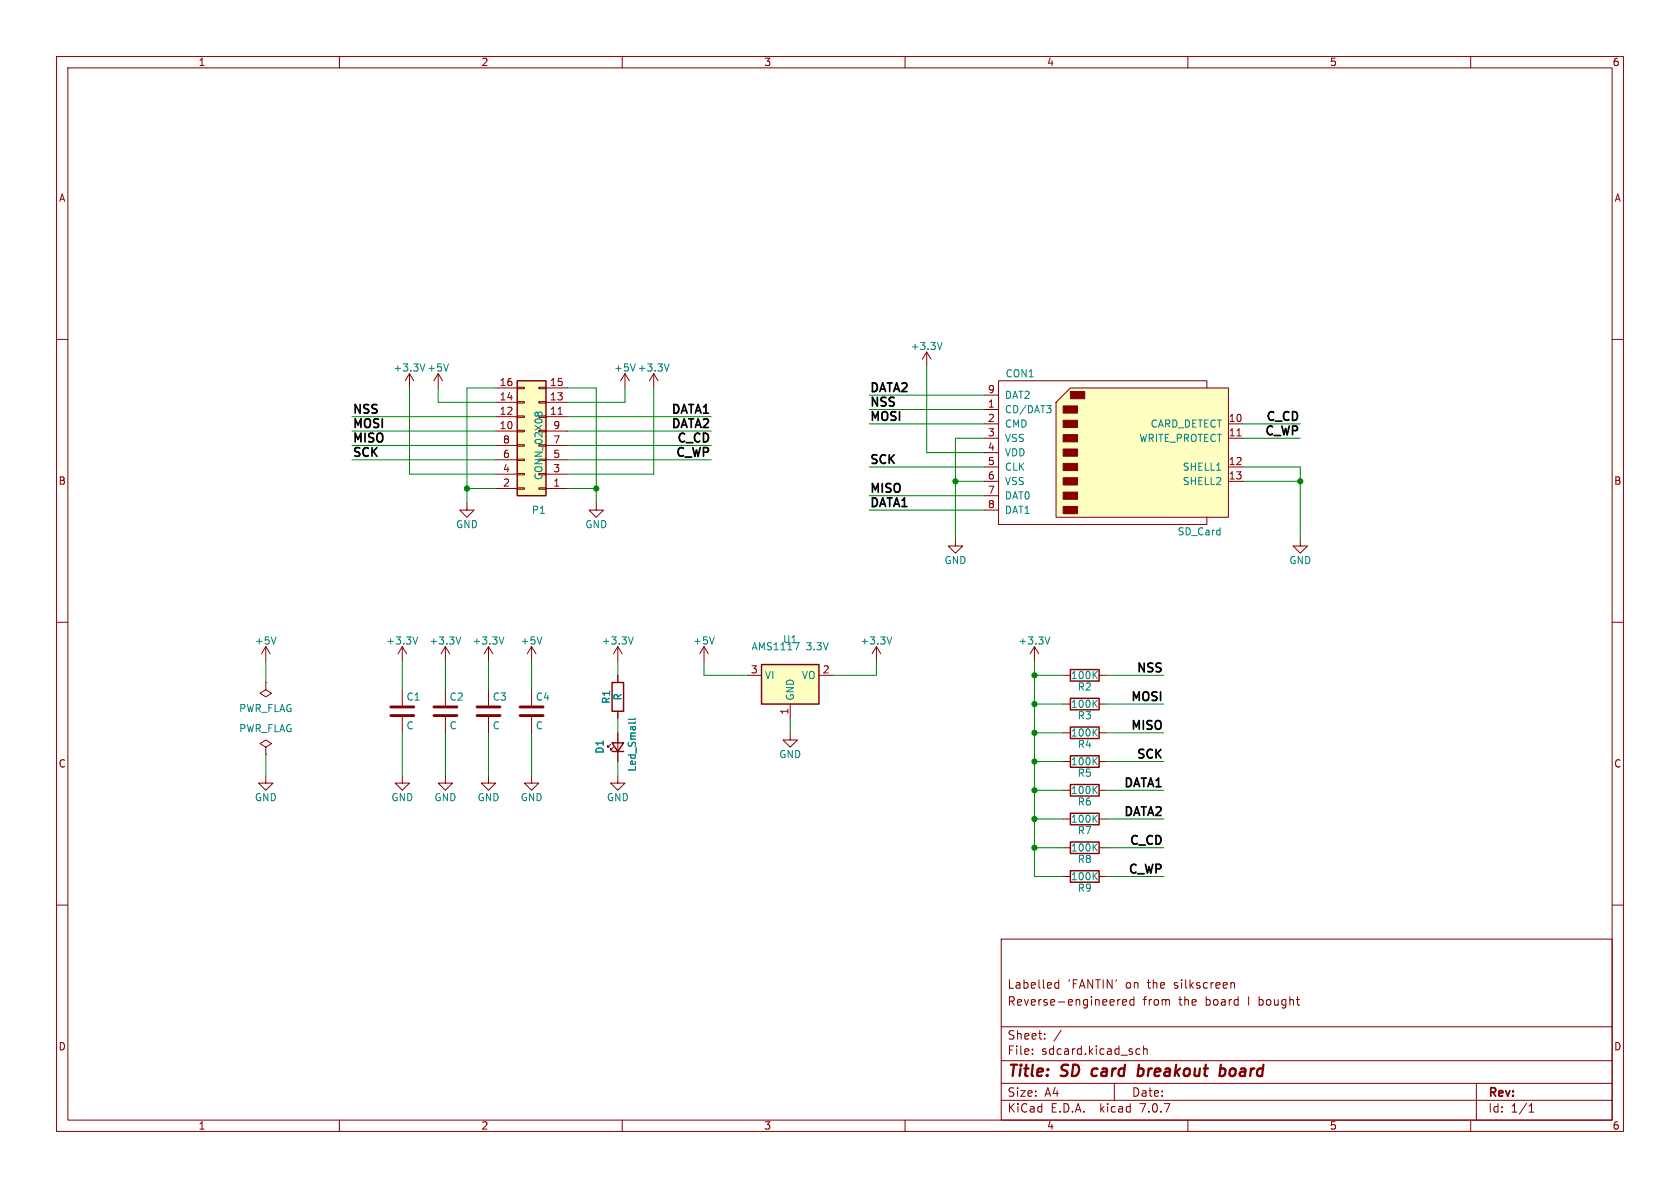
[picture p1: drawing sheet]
<svg xmlns="http://www.w3.org/2000/svg" width="297mm" height="210mm" viewBox="0 0 297 210" stroke-linecap="round" stroke-linejoin="round" font-family="sans-serif">
<g fill="none" stroke="#840000" stroke-width=".18">
<path d="M10 10h277v190h-277zM12 12h273v186h-273zM60 10v2M110 10v2M160 10v2M210 10v2M260 10v2M10 60h2M285 60h2M72.4 66l-.8 1.3M72.4 66v2.6M72.4 66l.8 1.3"/>
<path d="M77.5 66l-.8 1.3M77.5 66v2.6M77.5 66l.7 1.3M87.6 76.2h3.8M87.6 73.7h3.8M87.6 71.1h3.8M87.6 68.6h3.8M87.6 78.7h3.8M91.4 68.5h1.3v.2h-1.3zM91.4 71h1.3v.2h-1.3zM91.4 73.5h1.3v.3h-1.3zM91.4 76.1h1.3v.2h-1.3z"/>
<path d="M91.4 78.6h1.3v.3h-1.3zM95.2 68.5h1.3v.2h-1.3zM95.2 71h1.3v.2h-1.3zM96.5 76.2h3.8M96.5 73.7h3.8M96.5 71.1h3.8M96.5 68.6h3.8M96.5 78.7h3.8M98.7 73.2h.7M110.5 66l-.8 1.3M110.5 66v2.6M110.5 66l.8 1.3"/>
<path d="M115.6 66l-.8 1.3M115.6 66v2.6M115.6 66l.7 1.3M82.5 88.9v1.3h1.3l-1.3 1.2-1.2-1.2h1.2M87.6 86.4h3.8M87.6 83.8h3.8M87.6 81.3h3.8M91.4 81.2h1.3v.2h-1.3zM91.4 83.7h1.3v.2h-1.3zM91.4 86.2h1.3v.3h-1.3zM95.2 86.2h1.3v.3h-1.3zM96.5 86.4h3.8"/>
<path d="M96.5 83.8h3.8M96.5 81.3h3.8M168.9 95.3v1.2h1.3l-1.3 1.3-1.3-1.3h1.3M10 110h2M47 114.3l-.8 1.3M47 114.3v2.5M47 114.3l.8 1.3M71.1 114.3v2.5M71.1 114.3l-.7 1.3M71.1 114.3l.8 1.3M78.7 114.3l-.7 1.3M78.7 114.3v2.5"/>
<path d="M78.7 114.3l.8 1.3M94 114.3l-.8 1.3M94 114.3v2.5M94 114.3l.7 1.3M109.2 119.4v1.3M132.1 119.4h2.5M144.8 119.4h2.5M154.9 114.3l-.7 1.3M154.9 114.3v2.5M154.9 114.3l.8 1.3M182.9 114.3l-.8 1.3M182.9 114.3v2.5"/>
<path d="M182.9 114.3l.7 1.3M285 110h2M47 132.1l1-.7-1-.6-1 .6 1 .7v1.3M47 133.4h.1M47 137.2v1.2h1.3l-1.3 1.3-1.3-1.3h1.3M47 120.7v1.2l1 .7-1 .6-1-.6 1-.7M47 120.7h.1M71.1 137.2v1.2h1.3l-1.3 1.3-1.3-1.3h1.3M71.1 121.9v2.8M71.1 126.7v2.8M78.7 137.2v1.2h1.3l-1.3 1.3-1.2-1.3h1.2M78.7 121.9v2.8"/>
<path d="M78.7 126.7v2.8M86.4 137.2v1.2h1.2l-1.2 1.3-1.3-1.3h1.3M86.4 121.9v2.8M86.4 126.7v2.8M94 137.2v1.2h1.2l-1.2 1.3-1.3-1.3h1.3M94 121.9v2.8M94 126.7v2.8M107.9 131.6l-.5 .5v-.3v.3h.3M108.5 132.1l-.6 .5v-.3v.3h.3M109.2 137.2v1.2h1.3l-1.3 1.3-1.3-1.3h1.3M109.2 125.7v1.3M109.2 129.5v5.1"/>
<path d="M139.7 129.5v1.3h1.3l-1.3 1.3-1.3-1.3h1.3M139.7 124.5v2.5M188 124.5h1.2M194.3 124.5h1.3M10 160h2M285 160h2M177 166h108v32h-108zM186.5 174.4l.2 .3 .5-.1M187.2 173.2v1.5M187.2 173.8l-.5-.1-.2 .3M197.6 176.7v1M198 176.7l-.3 .1-.1 .2"/>
<path d="M198.5 177.2l.7-.1-.1-.3-.4-.1-.2 .2v.7h.6M200.5 176.8l-.5-.1-.3 .3v.4l.2 .2h.6M200.5 176.2v1.5M217.7 173.8h.5v.9M60 198v2M110 198v2M160 198v2M177 194.5h108M177 191.5h108M177 187.5h108M177 181.5h108M182.5 186.3v.1"/>
<path d="M182.5 185.5v.1M184.7 183.6v.1M184.7 182.8v.1M187.6 182.1l-1.3 2M197 191.5v3M200.8 186.1l.3 .3 .4-.1M201.5 185.5l-.4-.1-.3 .3M202.2 185.5l.2-.1 .3 .1 .1 .9M202.2 184.9v1.5M210 198v2M260 198v2M261 191.5v6.5"/>
<path d="M270.3 196.6h.9M270.3 195.5l.4-.4v1.5"/>
</g>
<path d="M193.2 189.1l-.2 .7 .3 .4M201.3 189l.2-.1 .5 .1M201.4 188.2l-.3 2M202 190a.66 .66 0 0 1-.9 .1M215.7 189l.2-.1 .6 .1 .2 .3-.1 .5a.66 .66 0 0 1-1 .3M215.8 188.2l-.2 2" fill="none" stroke="#840000" stroke-width=".4"/>
<path d="M91.4 67.3h5.1v20.3h-5.1zM134.6 117.5h10.2v7h-10.2zM108.2 120.7h2v5h-2zM108.2 131.3h2l-1 1.5zM108.2 132.8h2M189.2 123.4h5.1v2.1h-5.1z" fill="none" stroke="#840000" stroke-width=".25"/>
<g fill="none" stroke="#008484" stroke-width=".18">
<path d="M75.1 64.3l-.4 1.3M79.3 64.3l-.4 1.3M95.1 73.1l-.3-.3-.2 .3v.2M95.1 73.1l.2-.3h.3l.2 .2v.3M95.1 73.1v.2M118.3 64.3l-.4 1.3M48.8 112.6l-.4 1.3M73.8 112.6l-.4 1.3M81.5 112.6l-.5 1.3M95.8 112.6l-.4 1.3M140.4 113.6h.9l-.6 1.3M157.7 112.6l-.5 1.3"/>
<path d="M185.6 112.6l-.4 1.3M112.3 127.6v.2M112.3 127l-.1 .2h-1.1M193.4 124.3l.6 .7M194 123.8l-.7 .7"/>
</g>
<path d="M69.1 126.5h4.1M69.1 125h4.1M76.7 126.5h4.1M76.7 125h4.1M84.3 126.5h4.1M84.3 125h4.1M91.9 126.5h4.1M91.9 125h4.1" fill="none" stroke="#840000" stroke-width=".51"/>
<g fill="#ffffc2" stroke="#ffffc2" stroke-width=".18">
<path d="M91.4 67.3h5.1v20.3h-5.1z"/>
<path d="M134.6 117.5h10.2v7h-10.2z"/>
</g>
<path d="M186.7 71.1l2.5-2.5h28v22.8h-30.5z" fill="#ffffc2"/>
<g fill="#840000" stroke="#840000" stroke-width=".18">
<path d="M188 89.5h2.5v1.3h-2.5z"/>
<path d="M188 87h2.5v1.3h-2.5z"/>
<path d="M188 84.5h2.5v1.2h-2.5z"/>
<path d="M188 81.9h2.5v1.3h-2.5z"/>
<path d="M188 79.4h2.5v1.2h-2.5z"/>
<path d="M188 76.8h2.5v1.3h-2.5z"/>
<path d="M188 74.3h2.5v1.3h-2.5z"/>
<path d="M188 71.8h2.5v1.2h-2.5z"/>
<path d="M189.2 69.2h2.6v1.3h-2.6z"/>
</g>
<g fill="none" stroke="#840000" stroke-width=".18">
<path d="M163.8 62.2l-.7 1.3M163.8 62.2v2.6M163.8 62.2l.8 1.3M174 72.4h2.5M174 74.9h2.5M174 77.5h2.5M174 69.9h2.5M186.7 71.1l2.5-2.5h28v22.8h-30.5zM213.4 68.6v-1.3h-36.9v25.4h36.9v-1.3M217.2 74.9h2.5M217.2 77.5h2.5M218.7 77.1h.7"/>
<path d="M105.4 88.9v1.3h1.3l-1.3 1.2-1.3-1.2h1.3M174 82.6h2.5M174 85.1h2.5M174 80h2.5M174 87.6h2.5M174 90.2h2.5M217.2 82.6h2.5M217.2 85.1h2.5M229.9 95.3v1.2h1.2l-1.2 1.3-1.3-1.3h1.3M86.4 114.3l-.8 1.3M86.4 114.3v2.5M86.4 114.3l.7 1.3"/>
<path d="M109.2 114.3l-.7 1.3M109.2 114.3v2.5M109.2 119.4v1.3M109.2 114.3l.8 1.3M124.5 114.3l-.8 1.3M124.5 114.3v2.5M124.5 114.3l.7 1.3M188 119.4h1.2M194.3 119.4h1.3M109.2 125.7v1.3M109.2 129.5v1.8M109.2 132.8v1.8"/>
<path d="M188 129.5h1.2M188 134.6h1.2M188 139.7h1.2M194.3 129.5h1.3M194.3 134.6h1.3M194.3 139.7h1.3M188 154.9h1.2M188 144.8h1.2M188 149.9h1.2M194.3 154.9h1.3M194.3 144.8h1.3M194.3 149.9h1.3"/>
</g>
<g fill="none" stroke="#008484" stroke-width=".18">
<path d="M166.6 60.5l-.5 1.3M185 71.7h.8l-.4 .5M185.6 72.2l.2 .2v.3l-.2 .3M89.1 112.6l-.4 1.3M111.9 112.6l-.4 1.3M126.3 112.6l-.4 1.3M193.4 119.2l.6 .8M194 118.7l-.7 .7M112.3 127.6v.2M112.3 127l-.1 .2h-1.1M193.4 129.4l.6 .7M193.4 134.5l.6 .7"/>
<path d="M193.4 139.6l.6 .7M194 128.8l-.7 .8M194 133.9l-.7 .8M194 139l-.7 .7M193.4 154.8l.6 .7M193.4 144.6l.6 .8M193.4 149.7l.6 .7M194 154.2l-.7 .8M194 144.1l-.7 .7M194 149.2l-.7 .7"/>
</g>
<path d="M189.2 118.4h5.1v2h-5.1zM189.2 128.5h5.1v2.1h-5.1zM189.2 133.6h5.1v2h-5.1zM189.2 138.7h5.1v2h-5.1zM189.2 153.9h5.1v2.1h-5.1zM189.2 143.8h5.1v2h-5.1zM189.2 148.8h5.1v2.1h-5.1z" fill="none" stroke="#840000" stroke-width=".25"/>
<g fill="none" stroke="#008400" stroke-width=".18">
<path d="M62.2 78.7h25.4M62.2 73.7h25.4M62.2 76.2h25.4M72.4 68.6v15.2h15.2M77.5 68.6v2.5h10.1M87.6 68.6h-5.1v20.3M100.3 68.6h5.1v20.3M100.3 78.7h25.4M100.3 73.7h25.4M100.3 76.2h25.4M110.5 68.6v2.5h-10.2M115.6 68.6v15.2h-15.3"/>
<path d="M153.7 72.4h20.3M153.7 69.9h20.3M153.7 74.9h20.3M163.8 64.8v15.2h10.2M174 77.5h-5.1v17.8M219.7 77.5h10.2M219.7 74.9h10.2M62.2 81.3h25.4M82.5 86.4h5.1M100.3 86.4h5.1M100.3 81.3h25.4M153.7 87.6h20.3"/>
<path d="M153.7 90.2h20.3M153.7 82.6h20.3M168.9 85.1h5.1M219.7 85.1h10.2M219.7 82.6h10.2v12.7M47 116.8v3.9M71.1 116.8v5.1M78.7 116.8v5.1M86.4 116.8v5.1M94 116.8v5.1M109.2 116.8v2.6M124.5 116.8v2.6h7.6"/>
<path d="M154.9 116.8v2.6h-7.6M182.9 116.8v38.1h5.1M182.9 119.4h5.1M195.6 119.4h10.1M47 133.4v3.8M71.1 129.5v7.7M78.7 129.5v7.7M86.4 129.5v7.7M94 129.5v7.7M109.2 127v2.5M109.2 134.6v2.6M139.7 127v2.5"/>
<path d="M182.9 134.6h5.1M182.9 139.7h5.1M182.9 129.5h5.1M182.9 124.5h5.1M195.6 134.6h10.1M195.6 139.7h10.1M195.6 129.5h10.1M195.6 124.5h10.1M182.9 149.9h5.1M182.9 144.8h5.1M195.6 154.9h10.1M195.6 149.9h10.1"/>
<path d="M195.6 144.8h10.1"/>
</g>
<g fill="#008400" stroke="#008400" stroke-width=".18">
<circle cx="82.5" cy="86.4" r=".46"/>
<circle cx="182.9" cy="119.4" r=".46"/>
<circle cx="229.9" cy="85.1" r=".46"/>
<circle cx="182.9" cy="124.5" r=".46"/>
<circle cx="182.9" cy="144.8" r=".46"/>
<circle cx="182.9" cy="139.7" r=".46"/>
<circle cx="182.9" cy="149.9" r=".46"/>
<circle cx="182.9" cy="129.5" r=".46"/>
<circle cx="182.9" cy="134.6" r=".46"/>
<circle cx="105.4" cy="86.4" r=".46"/>
<circle cx="168.9" cy="85.1" r=".46"/>
</g>
<g font-size="2.8" fill="#840000">
<text x="178" y="190.9">Title:</text>
<text x="187.7" y="190.9">SD</text>
<text x="193.9" y="190.9">card</text>
<text x="202.8" y="190.9">breakout</text>
<text x="218.1" y="190.9">board</text>
</g>
<g font-size="2.1">
<text x="153.7" y="69.4">DATA2</text>
<text x="153.7" y="72">NSS</text>
<text x="62.2" y="75.8">MOSI</text>
<text x="62.2" y="73.2">NSS</text>
<text x="118.4" y="75.8">DATA2</text>
<text x="118.4" y="73.2">DATA1</text>
<text x="153.7" y="74.5">MOSI</text>
<text x="223.3" y="77">C_WP</text>
<text x="223.5" y="74.5">C_CD</text>
<text x="62.2" y="80.9">SCK</text>
<text x="62.2" y="78.3">MISO</text>
<text x="119.2" y="80.9">C_WP</text>
<text x="119.4" y="78.3">C_CD</text>
<text x="153.7" y="82.1">SCK</text>
<text x="153.7" y="87.2">MISO</text>
<text x="153.7" y="89.7">DATA1</text>
<text x="200.6" y="119">NSS</text>
<text x="199.6" y="124">MOSI</text>
<text x="199.6" y="129.1">MISO</text>
<text x="200.6" y="134.2">SCK</text>
<text x="198.4" y="139.3">DATA1</text>
<text x="198.4" y="144.4">DATA2</text>
<text x="199.4" y="149.4">C_CD</text>
<text x="199.2" y="154.5">C_WP</text>
</g>
<g font-size="2.1" fill="#840000">
<text x="178" y="178">Reverse-engineered</text>
<text x="178" y="175">Labelled</text>
<text x="188.7" y="175">'FANTIN'</text>
<text x="199" y="175">on</text>
<text x="202" y="178">from</text>
<text x="203" y="175">the</text>
<text x="207.8" y="175">silkscreen</text>
<text x="208.5" y="178">the</text>
<text x="213.3" y="178">board</text>
<text x="220.9" y="178">I bought</text>
<text x="178" y="184">Sheet:</text>
<text x="178" y="186.7">File:</text>
<text x="184.1" y="186.7">sdcard.kicad_sch</text>
<text x="178" y="196.9">KiCad</text>
<text x="178" y="194.1">Size:</text>
<text x="184.7" y="194.1">A4</text>
<text x="185.7" y="196.9">E.D.A.</text>
<text x="194.6" y="196.9">kicad</text>
<text x="200" y="194.1">Date:</text>
<text x="201.8" y="196.9">7.0.7</text>
<text x="263" y="194.3">Rev:</text>
<text x="263" y="196.9">Id:</text>
<text x="267.1" y="196.9">1/1</text>
</g>
<g font-size="1.8" fill="#840000">
<text x="35" y="11.9">1</text>
<text x="85" y="11.9">2</text>
<text x="135" y="11.9">3</text>
<text x="185" y="11.9">4</text>
<text x="235" y="11.9">5</text>
<text x="285" y="11.9">6</text>
<text x="10.3" y="35.9">A</text>
<text x="285.3" y="35.9">A</text>
<text x="88.2" y="70.9">14</text>
<text x="88.2" y="68.3">16</text>
<text x="97.1" y="70.9">13</text>
<text x="97.1" y="68.3">15</text>
<text x="174.6" y="69.6">9</text>
<text x="88.2" y="75.9">10</text>
<text x="88.2" y="73.4">12</text>
<text x="97.1" y="73.4">11</text>
<text x="97.7" y="75.9">9</text>
<text x="174.6" y="72.1">1</text>
<text x="174.6" y="74.7">2</text>
<text x="174.6" y="77.2">3</text>
<text x="217.1" y="74.7">10</text>
<text x="217.1" y="77.2">11</text>
<text x="88.8" y="83.6">4</text>
<text x="88.8" y="81">6</text>
<text x="88.8" y="78.5">8</text>
<text x="97.7" y="83.6">3</text>
<text x="97.7" y="81">5</text>
<text x="97.7" y="78.5">7</text>
<text x="174.6" y="79.8">4</text>
<text x="174.6" y="82.3">5</text>
<text x="217.1" y="82.3">12</text>
<text x="10.3" y="85.9">B</text>
<text x="88.8" y="86.1">2</text>
<text x="97.7" y="86.1">1</text>
<text x="174.6" y="84.8">6</text>
<text x="174.6" y="87.4">7</text>
<text x="174.6" y="89.9">8</text>
<text x="217.1" y="84.8">13</text>
<text x="285.3" y="85.9">B</text>
<text x="132.6" y="119.1">3</text>
<text x="145.3" y="119.1">2</text>
<text x="139.4" y="126.4" transform="rotate(-90 139.4 126.4)">1</text>
<text x="10.3" y="135.9">C</text>
<text x="285.3" y="135.9">C</text>
<text x="10.3" y="185.9">D</text>
<text x="285.3" y="185.9">D</text>
<text x="35" y="199.9">1</text>
<text x="85" y="199.9">2</text>
<text x="135" y="199.9">3</text>
<text x="185" y="199.9">4</text>
<text x="235" y="199.9">5</text>
<text x="285" y="199.9">6</text>
</g>
<g font-size="1.8" fill="#008484">
<text x="69.4" y="65.9">+3.3V</text>
<text x="75.4" y="65.9">+5V</text>
<text x="108.5" y="65.9">+5V +3.3V</text>
<text x="160.9" y="62.1">+3.3V</text>
<text x="177.5" y="70.7">DAT2</text>
<text x="177.7" y="66.9">CON1</text>
<text x="177.5" y="73.3">CD/DAT3</text>
<text x="177.5" y="75.8">CMD</text>
<text x="203.3" y="75.8">CARD_DETECT</text>
<text x="177.5" y="78.3">VSS</text>
<text x="177.5" y="80.9">VDD</text>
<text x="177.5" y="83.4">CLK</text>
<text x="201.3" y="78.3">WRITE_PROTECT</text>
<text x="209" y="83.4">SHELL1</text>
<text x="96.1" y="85" transform="rotate(-90 96.1 85)">CONN_02X08</text>
<text x="177.5" y="86">VSS</text>
<text x="177.5" y="88.5">DAT0</text>
<text x="209" y="86">SHELL2</text>
<text x="80.5" y="93.6">GND</text>
<text x="93.9" y="91">P1</text>
<text x="103.4" y="93.6">GND</text>
<text x="177.5" y="91">DAT1</text>
<text x="208.1" y="94.8">SD_Card</text>
<text x="166.9" y="99.9">GND</text>
<text x="227.8" y="99.9">GND</text>
<text x="138.3" y="113.9">U1</text>
<text x="45" y="114.1">+5V</text>
<text x="68.2" y="114.1">+3.3V</text>
<text x="75.8" y="114.1">+3.3V</text>
<text x="83.4" y="114.1">+3.3V</text>
<text x="91.9" y="114.1">+5V</text>
<text x="106.3" y="114.1">+3.3V</text>
<text x="122.4" y="114.1">+5V</text>
<text x="132.8" y="115.2">AMS1117</text>
<text x="142.5" y="115.2">3.3V</text>
<text x="152" y="114.1">+3.3V</text>
<text x="179.9" y="114.1">+3.3V</text>
<text x="71.8" y="124.1">C1</text>
<text x="79.4" y="124.1">C2</text>
<text x="87" y="124.1">C3</text>
<text x="94.6" y="124.1">C4</text>
<text x="108.1" y="124.5" transform="rotate(-90 108.1 124.5)">R1</text>
<text x="110.1" y="123.9" transform="rotate(-90 110.1 123.9)">R</text>
<text x="135.1" y="120.2">VI</text>
<text x="140.6" y="124" transform="rotate(-90 140.6 124)">GND</text>
<text x="141.6" y="120.2">VO</text>
<text x="189.2" y="125.3">100K</text>
<text x="189.2" y="120.2">100K</text>
<text x="190.4" y="122.3">R2</text>
<text x="42.2" y="129.6">PWR_FLAG</text>
<text x="42.2" y="126.1">PWR_FLAG</text>
<text x="71.8" y="129.1">C</text>
<text x="79.4" y="129.1">C</text>
<text x="87" y="129.1">C</text>
<text x="94.6" y="129.1">C</text>
<text x="189.2" y="130.4">100K</text>
<text x="190.4" y="127.4">R3</text>
<text x="106.9" y="133.3" transform="rotate(-90 106.9 133.3)">D1</text>
<text x="112.6" y="136.5" transform="rotate(-90 112.6 136.5)">Led_Small</text>
<text x="137.7" y="134.2">GND</text>
<text x="189.2" y="135.5">100K</text>
<text x="190.4" y="132.4">R4</text>
<text x="190.4" y="137.5">R5</text>
<text x="45" y="141.8">GND</text>
<text x="69.1" y="141.8">GND</text>
<text x="76.7" y="141.8">GND</text>
<text x="84.3" y="141.8">GND</text>
<text x="91.9" y="141.8">GND</text>
<text x="107.2" y="141.8">GND</text>
<text x="189.2" y="140.6">100K</text>
<text x="190.4" y="142.6">R6</text>
<text x="189.2" y="145.6">100K</text>
<text x="190.4" y="147.7">R7</text>
<text x="189.2" y="155.8">100K</text>
<text x="189.2" y="150.7">100K</text>
<text x="190.4" y="152.8">R8</text>
<text x="190.4" y="157.8">R9</text>
</g>
</svg>
